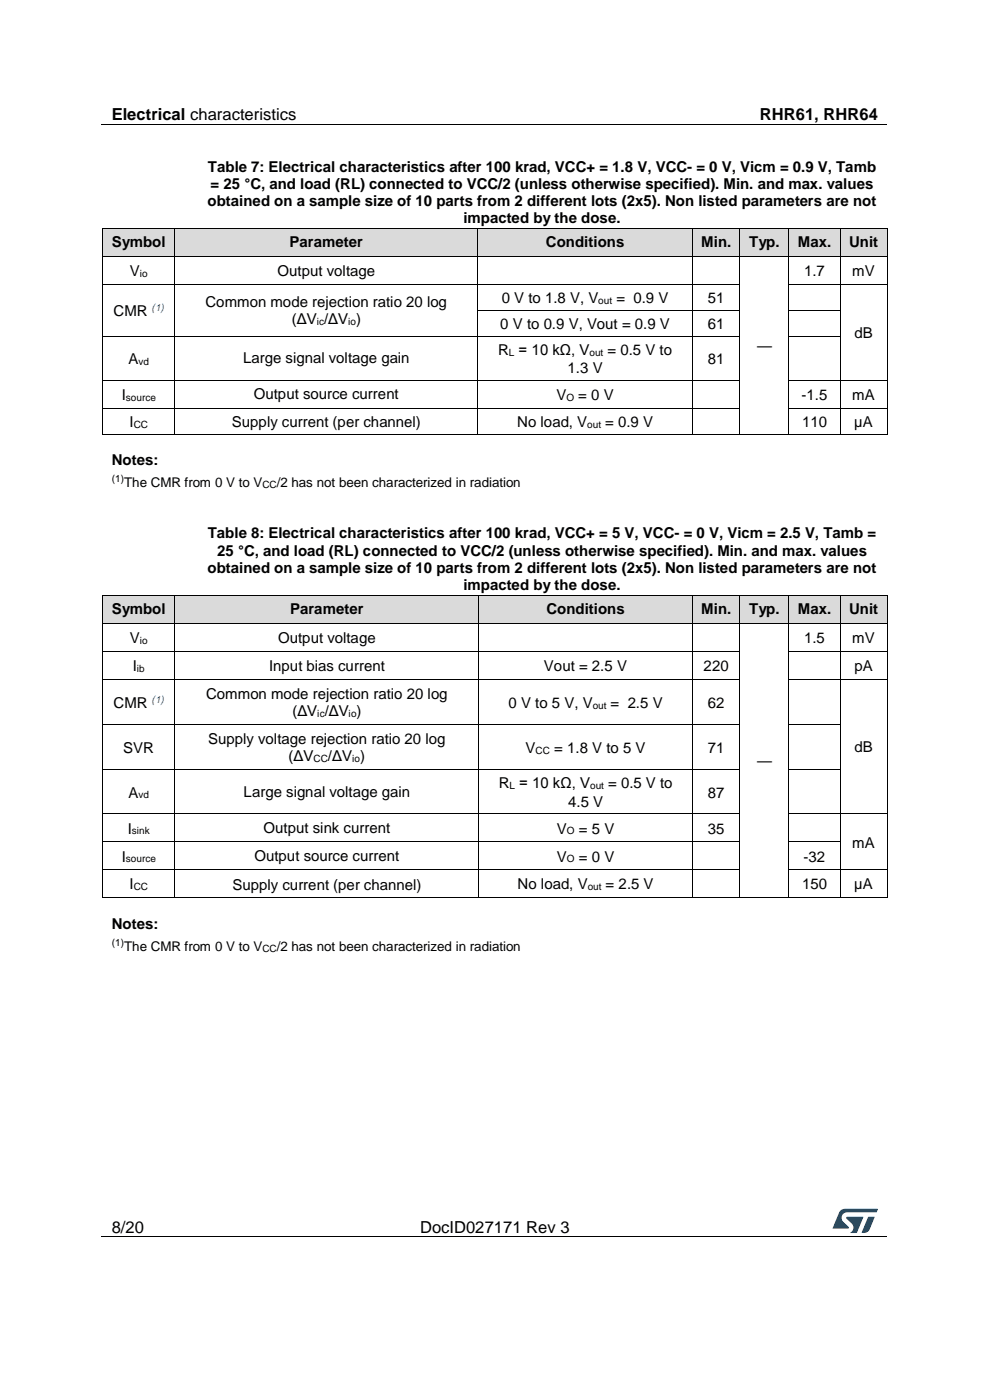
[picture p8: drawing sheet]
<svg xmlns="http://www.w3.org/2000/svg" width="210mm" height="297mm" viewBox="0 0 210 297" stroke-linecap="round" stroke-linejoin="round" font-family="sans-serif">
<path d="M21.5 26.5h166.7" fill="none" stroke="#000" stroke-width=".21"/>
<path d="M105 26.4h.2v.1h-.2z" fill="#000"/>
<g fill="#dadada">
<path d="M21.8 48.6h15.2v5.7h-15.2z" fill-rule="evenodd"/>
<path d="M37.1 48.6h64.2v5.7h-64.2z" fill-rule="evenodd"/>
<path d="M101.4 48.6h45.4v5.7h-45.4z" fill-rule="evenodd"/>
<path d="M146.9 48.6h10.1v5.7h-10.1z" fill-rule="evenodd"/>
<path d="M157.1 48.6h10.2v5.7h-10.2z" fill-rule="evenodd"/>
<path d="M167.4 48.6h10.8v5.7h-10.8z" fill-rule="evenodd"/>
<path d="M178.3 48.6h9.9v5.7h-9.9z" fill-rule="evenodd"/>
</g>
<g fill="#dadada">
<path d="M23.7 48.6h11.5v5.7h-11.5z"/>
<path d="M39 48.6h60.5v5.7h-60.5z"/>
<path d="M103.3 48.6h41.6v5.7h-41.6z"/>
<path d="M148.8 48.6h6.3v5.7h-6.3z"/>
<path d="M158.9 48.6h6.5v5.7h-6.5z"/>
<path d="M169.2 48.6h7.1v5.7h-7.1z"/>
<path d="M180.1 48.6h6.2v5.7h-6.2z"/>
</g>
<g fill="#000">
<path d="M21.7 54.3h.1v.2h-.1zM21.7 48.5l.1 .1zM21.8 54.3h.2v.2h-.2zM37 54.3h.2v.2h-.2zM37 48.5l.1 .1zM37.2 54.3h.1v.2h-.1zM101.3 54.3h.1v.2h-.1zM101.3 48.5l.1 .1zM101.4 54.3h.2v.2h-.2zM146.7 54.3h.2v.2h-.2zM146.8 48.5l.1 .1zM146.9 54.3h.2v.2h-.2z"/>
<path d="M156.9 54.3h.2v.2h-.2zM156.9 48.5l.1 .1zM157.1 54.3h.1v.2h-.1zM167.3 54.3h.1v.2h-.1zM167.3 48.5l.1 .1zM167.4 54.3h.2v.2h-.2zM178.1 54.3h.2v.2h-.2zM178.2 48.5l.1 .1zM178.3 54.3h.2v.2h-.2zM188.1 54.3h.2v.2h-.2zM188.2 48.5l.1 .1zM21.7 60.3h.1v.2h-.1z"/>
<path d="M21.7 65.7h.1v.2h-.1zM21.7 71.2h.1v.2h-.1zM37 60.3h.2v.2h-.2zM37 65.7h.2v.2h-.2zM37 71.2h.2v.2h-.2zM101.3 60.3h.1v.2h-.1zM101.3 65.7h.1v.2h-.1zM101.3 71.2h.1v.2h-.1zM146.7 60.3h.2v.2h-.2zM146.7 65.7h.2v.2h-.2zM146.7 71.2h.2v.2h-.2zM156.9 60.3h.2v.2h-.2z"/>
<path d="M156.9 65.7h.2v.2h-.2zM156.9 71.2h.2v.2h-.2zM167.3 60.3h.1v.2h-.1zM167.3 65.7h.1v.2h-.1zM167.3 71.2h.1v.2h-.1zM178.1 60.3h.2v.2h-.2zM178.1 65.7h.2v.2h-.2zM178.1 71.2h.2v.2h-.2zM188.1 60.3h.2v.2h-.2zM188.1 65.7h.2v.2h-.2zM188.1 71.2h.2v.2h-.2zM21.7 80.6h.1v.1h-.1z"/>
<path d="M21.7 86.5h.1v.2h-.1zM21.7 92h.1v.2h-.1zM37 80.6h.2v.1h-.2zM37 86.5h.2v.2h-.2zM37 92h.2v.2h-.2zM101.3 80.6h.1v.1h-.1zM101.3 86.5h.1v.2h-.1zM101.3 92h.1v.2h-.1zM146.7 80.6h.2v.1h-.2zM146.7 86.5h.2v.2h-.2zM146.7 92h.2v.2h-.2zM156.9 80.6h.2v.1h-.2z"/>
<path d="M156.9 86.5h.2v.2h-.2zM156.9 92h.2v.2h-.2zM167.3 80.6h.1v.1h-.1zM167.3 86.5h.1v.2h-.1zM167.3 92h.1v.2h-.1zM178.1 80.6h.2v.1h-.2zM178.1 86.5h.2v.2h-.2zM178.1 92h.2v.2h-.2zM188.1 80.6h.2v.1h-.2zM188.1 86.5h.2v.2h-.2zM188.1 92h.2v.2h-.2z"/>
</g>
<g fill="none" stroke="#000" stroke-width=".21">
<path d="M21.8 54.5v5.8M21.8 48.6v5.7M21.8 48.5h15.2M22 54.4h15M37.1 48.6v5.7M37.1 54.5v5.8M37.1 48.5h64.2M37.3 54.4h64M101.3 48.6v5.7M101.3 54.5v5.8M101.4 48.5h45.4M101.6 54.4h45.1"/>
<path d="M146.8 48.6v5.7M146.8 54.5v5.8M146.9 48.5h10M147.1 54.4h9.8M157 48.6v5.7M157 54.5v5.8M157 48.5h10.3M157.2 54.4h10.1M167.3 48.6v5.7M167.3 54.5v5.8M167.4 48.5h10.8M167.6 54.4h10.5"/>
<path d="M178.2 48.6v5.7M178.2 54.5v5.8M178.3 48.5h9.9M178.5 54.4h9.6M188.2 48.6v5.7M188.2 54.5v5.8M21.8 60.5v5.2M21.8 65.9v5.3M21.8 71.4v9.2M21.8 60.4h15.2M21.8 71.3h15.2M37.1 60.5v5.2"/>
<path d="M37.1 65.9v5.3M37.1 71.4v9.2M37.2 60.4h64.1M37.2 71.3h64.1M101.3 60.5v5.2M101.3 65.9v5.3M101.3 71.4v9.2M101.4 60.4h45.3M101.4 65.8h45.3M101.4 71.3h45.3M146.8 60.5v5.2M146.8 65.9v5.3"/>
<path d="M146.8 71.4v9.2M146.9 60.4h10M146.9 65.8h10M146.9 71.3h10M157 60.5v5.2M157 65.9v5.3M157 71.4v9.2M167.3 60.5v5.2M167.3 65.9v5.3M167.3 71.4v9.2M167.4 60.4h10.7M167.4 65.8h10.7"/>
<path d="M167.4 71.3h10.7M178.2 60.5v5.2M178.2 65.9v5.3M178.2 71.4v9.2M178.3 60.4h9.8M188.2 60.5v5.2M188.2 65.9v5.3M188.2 71.4v9.2M21.8 80.7v5.8M21.8 86.7v5.3M21.8 80.6h15.2M21.8 86.6h15.2"/>
<path d="M21.8 92.1h15.2M37.1 80.7v5.8M37.1 86.7v5.3M37.2 80.6h64.1M37.2 86.6h64.1M37.2 92.1h64.1M101.3 80.7v5.8M101.3 86.7v5.3M101.4 80.6h45.3M101.4 86.6h45.3M101.4 92.1h45.3M146.8 80.7v5.8"/>
<path d="M146.8 86.7v5.3M146.9 80.6h10M146.9 86.6h10M146.9 92.1h10M157 80.7v5.8M157 86.7v5.3M157.1 92.1h10.2M167.3 80.7v5.8M167.3 86.7v5.3M167.4 80.6h10.7M167.4 86.6h10.7M167.4 92.1h10.7"/>
<path d="M178.2 80.7v5.8M178.2 86.7v5.3M178.3 80.6h9.8M178.3 86.6h9.8M178.3 92.1h9.8M188.2 80.7v5.8M188.2 86.7v5.3"/>
</g>
<g fill="#dadada">
<path d="M21.8 126.4h15.2v5.7h-15.2z" fill-rule="evenodd"/>
<path d="M37.1 126.4h64.5v5.7h-64.5z" fill-rule="evenodd"/>
<path d="M101.6 126.4h45.2v5.7h-45.2z" fill-rule="evenodd"/>
<path d="M146.9 126.4h10.1v5.7h-10.1z" fill-rule="evenodd"/>
<path d="M157.1 126.4h10.2v5.7h-10.2z" fill-rule="evenodd"/>
<path d="M167.4 126.4h10.8v5.7h-10.8z" fill-rule="evenodd"/>
<path d="M178.3 126.4h9.9v5.7h-9.9z" fill-rule="evenodd"/>
</g>
<g fill="#dadada">
<path d="M23.7 126.4h11.5v5.7h-11.5z"/>
<path d="M39 126.4h60.7v5.7h-60.7z"/>
<path d="M103.5 126.4h41.4v5.7h-41.4z"/>
<path d="M148.8 126.4h6.3v5.7h-6.3z"/>
<path d="M158.9 126.4h6.5v5.7h-6.5z"/>
<path d="M169.2 126.4h7.1v5.7h-7.1z"/>
<path d="M180.1 126.4h6.2v5.7h-6.2z"/>
</g>
<g fill="#000">
<path d="M21.7 132.1h.1v.2h-.1zM21.7 138.1h.1v.2h-.1zM21.7 126.3l.1 .1zM21.8 132.1h.2v.2h-.2zM37 132.1h.2v.2h-.2zM37 138.1h.2v.2h-.2zM37 126.3l.1 .1zM37.2 132.1h.1v.2h-.1zM101.5 132.1h.2v.2h-.2zM101.5 138.1h.2v.2h-.2zM101.6 126.3v.1zM101.7 132.1h.2v.2h-.2z"/>
<path d="M146.7 132.1h.2v.2h-.2zM146.7 138.1h.2v.2h-.2zM146.8 126.3l.1 .1zM146.9 132.1h.2v.2h-.2zM156.9 132.1h.2v.2h-.2zM156.9 138.1h.2v.2h-.2zM156.9 126.3l.1 .1zM157.1 132.1h.1v.2h-.1zM167.3 132.1h.1v.2h-.1zM167.3 138.1h.1v.2h-.1zM167.3 126.3l.1 .1zM167.4 132.1h.2v.2h-.2z"/>
<path d="M178.1 132.1h.2v.2h-.2zM178.1 138.1h.2v.2h-.2zM178.2 126.3l.1 .1zM178.3 132.1h.2v.2h-.2zM188.1 132.1h.2v.2h-.2zM188.1 138.1h.2v.2h-.2zM188.2 126.3l.1 .1zM21.7 144h.1v.2h-.1zM21.7 153.6h.1v.2h-.1zM37 144h.2v.2h-.2zM37 153.6h.2v.2h-.2zM101.5 144h.2v.2h-.2z"/>
<path d="M101.5 153.6h.2v.2h-.2zM146.7 144h.2v.2h-.2zM146.7 153.6h.2v.2h-.2zM156.9 144h.2v.2h-.2zM156.9 153.6h.2v.2h-.2zM167.3 144h.1v.2h-.1zM167.3 153.6h.1v.2h-.1zM178.1 144h.2v.2h-.2zM178.1 153.6h.2v.2h-.2zM188.1 144h.2v.2h-.2zM188.1 153.6h.2v.2h-.2zM21.7 163.2h.1v.2h-.1z"/>
<path d="M21.7 172.6h.1v.1h-.1zM21.7 178.5h.1v.1h-.1zM37 163.2h.2v.2h-.2zM37 172.6h.2v.1h-.2zM37 178.5h.2v.1h-.2zM101.5 163.2h.2v.2h-.2zM101.5 172.6h.2v.1h-.2zM101.5 178.5h.2v.1h-.2zM146.7 163.2h.2v.2h-.2zM146.7 172.6h.2v.1h-.2zM146.7 178.5h.2v.1h-.2zM156.9 163.2h.2v.2h-.2z"/>
<path d="M156.9 172.6h.2v.1h-.2zM156.9 178.5h.2v.1h-.2zM167.3 163.2h.1v.2h-.1zM167.3 172.6h.1v.1h-.1zM167.3 178.5h.1v.1h-.1zM178.1 163.2h.2v.2h-.2zM178.1 172.6h.2v.1h-.2zM178.1 178.5h.2v.1h-.2zM188.1 163.2h.2v.2h-.2zM188.1 172.6h.2v.1h-.2zM188.1 178.5h.2v.1h-.2zM21.7 184.4h.1v.2h-.1z"/>
<path d="M21.7 190.4h.1v.1h-.1zM37 184.4h.2v.2h-.2zM37 190.4h.2v.1h-.2zM101.5 184.4h.2v.2h-.2zM101.5 190.4h.2v.1h-.2zM146.7 184.4h.2v.2h-.2zM146.7 190.4h.2v.1h-.2zM156.9 184.4h.2v.2h-.2zM156.9 190.4h.2v.1h-.2zM167.3 184.4h.1v.2h-.1zM167.3 190.4h.1v.1h-.1zM178.1 184.4h.2v.2h-.2z"/>
<path d="M178.1 190.4h.2v.1h-.2zM188.1 184.4h.2v.2h-.2zM188.1 190.4h.2v.1h-.2zM61.6 262.3h.1v.2h-.1zM148 262.3h.1v.2h-.1z"/>
</g>
<g fill="none" stroke="#000" stroke-width=".21">
<path d="M21.8 132.3v5.8M21.8 138.3v5.7M21.8 126.4v5.7M21.8 126.3h15.2M21.8 138.2h15.2M22 132.2h15M37.1 126.4v5.7M37.1 132.3v5.8M37.1 138.3v5.7M37.1 126.3h64.5M37.2 138.2h64.3M37.3 132.2h64.2"/>
<path d="M101.6 126.4v5.7M101.6 132.3v5.8M101.6 138.3v5.7M101.6 126.3h45.2M101.7 138.2h45M101.9 132.2h44.8M146.8 126.4v5.7M146.8 132.3v5.8M146.8 138.3v5.7M146.9 126.3h10M146.9 138.2h10M147.1 132.2h9.8"/>
<path d="M157 126.4v5.7M157 132.3v5.8M157 138.3v5.7M157 126.3h10.3M157.2 132.2h10.1M167.3 126.4v5.7M167.3 132.3v5.8M167.3 138.3v5.7M167.4 126.3h10.8M167.4 138.2h10.7M167.6 132.2h10.5M178.2 126.4v5.7"/>
<path d="M178.2 132.3v5.8M178.2 138.3v5.7M178.3 126.3h9.9M178.3 138.2h9.8M178.5 132.2h9.6M188.2 126.4v5.7M188.2 132.3v5.8M188.2 138.3v5.7M21.8 144.2v9.4M21.8 153.8v9.4M21.8 144.1h15.2M21.8 153.7h15.2"/>
<path d="M37.1 144.2v9.4M37.1 153.8v9.4M37.2 144.1h64.3M37.2 153.7h64.3M101.6 144.2v9.4M101.6 153.8v9.4M101.7 144.1h45M101.7 153.7h45M146.8 144.2v9.4M146.8 153.8v9.4M146.9 144.1h10M146.9 153.7h10"/>
<path d="M157 144.2v9.4M157 153.8v9.4M167.3 144.2v9.4M167.3 153.8v9.4M167.4 144.1h10.7M167.4 153.7h10.7M178.2 144.2v9.4M178.2 153.8v9.4M178.3 144.1h9.8M188.2 144.2v9.4M188.2 153.8v9.4M21.8 163.4v9.2"/>
<path d="M21.8 172.7v5.8M21.8 178.6v5.8M21.8 163.3h15.2M21.8 172.6h15.2M21.8 178.6h15.2M37.1 163.4v9.2M37.1 172.7v5.8M37.1 178.6v5.8M37.2 163.3h64.3M37.2 172.6h64.3M37.2 178.6h64.3M101.6 163.4v9.2"/>
<path d="M101.6 172.7v5.8M101.6 178.6v5.8M101.7 163.3h45M101.7 172.6h45M101.7 178.6h45M146.8 163.4v9.2M146.8 172.7v5.8M146.8 178.6v5.8M146.9 163.3h10M146.9 172.6h10M146.9 178.6h10M157 163.4v9.2"/>
<path d="M157 172.7v5.8M157 178.6v5.8M167.3 163.4v9.2M167.3 172.7v5.8M167.3 178.6v5.8M167.4 163.3h10.7M167.4 172.6h10.7M167.4 178.6h10.7M178.2 163.4v9.2M178.2 172.7v5.8M178.2 178.6v5.8M178.3 172.6h9.8"/>
<path d="M188.2 163.4v9.2M188.2 172.7v5.8M188.2 178.6v5.8M21.8 184.6v5.8M21.8 184.5h15.2M21.8 190.5h15.2M37.1 184.6v5.8M37.2 184.5h64.3M37.2 190.5h64.3M101.6 184.6v5.8M101.7 184.5h45M101.7 190.5h45"/>
<path d="M146.8 184.6v5.8M146.9 184.5h10M146.9 190.5h10M157 184.6v5.8M157.1 190.5h10.2M167.3 184.6v5.8M167.4 184.5h10.7M167.4 190.5h10.7M178.2 184.6v5.8M178.3 184.5h9.8M178.3 190.5h9.8M188.2 184.6v5.8"/>
<path d="M21.5 262.4h166.7"/>
</g>
<g fill="#005288">
<path d="M178.2 256.9l.6-.4h.4h7l-.3 .7h-6.1a1.18 1.18 0 0 0-1.2 .7 1.18 1.18 0 0 0 .2 1.3l1.2 1.1v.3h-3.3z"/>
<path d="M184.2 258.2h1.3l-1 2.6a1.31 1.31 0 0 1-1.7 .7z"/>
<path d="M179.6 258.2h3.6l-1.5 3.4h-1.4a1.29 1.29 0 0 0 .4-2l-1.1-1.1z"/>
</g>
<g font-size="3.5">
<text x="23.7" y="25.5">Electrical characteristics</text>
<text x="161.2" y="25.5">RHR61, RHR64</text>
<text x="23.7" y="261.5">8/20</text>
<text x="89.1" y="261.5">DocID027171 Rev 3</text>
</g>
<g font-size="3.2">
<text x="44.1" y="36.4">Table 7: Electrical characteristics after 100 krad, VCC+ = 1.8 V, VCC- = 0 V, Vicm = 0.9 V, Tamb</text>
<text x="44.7" y="40">= 25 °C, and load (RL) connected to VCC/2 (unless otherwise specified). Min. and max. values</text>
<text x="44" y="43.7">obtained on a sample size of 10 parts from 2 different lots (2x5). Non listed parameters are not</text>
<text x="98.3" y="47.3">impacted by the dose.</text>
<text x="23.7" y="52.5">Symbol</text>
<text x="61.4" y="52.5">Parameter</text>
<text x="115.8" y="52.5">Conditions</text>
<text x="148.8" y="52.5">Min.</text>
<text x="158.9" y="52.5">Typ.</text>
<text x="169.2" y="52.5">Max.</text>
<text x="180.1" y="52.5">Unit</text>
<text x="27.6" y="58.6">V</text>
<text x="58.9" y="58.5">Output voltage</text>
<text x="170.6" y="58.6">1.7</text>
<text x="180.8" y="58.6">mV</text>
<text x="43.6" y="65.1">Common mode rejection ratio 20 log</text>
<text x="106.4" y="64.3">0 V to 1.8 V, V</text>
<text x="130.8" y="64.3">= 0.9 V</text>
<text x="150.2" y="64.3">51</text>
<text x="24.1" y="67">CMR</text>
<text x="61.9" y="68.8">(ΔV /ΔV )</text>
<text x="106.1" y="69.8">0 V to 0.9 V, Vout = 0.9 V</text>
<text x="150.2" y="69.8">61</text>
<text x="181.3" y="71.8">dB</text>
<text x="27.3" y="77.2">A</text>
<text x="51.6" y="77.1">Large signal voltage gain</text>
<text x="105.7" y="75.3">R = 10 kΩ, V</text>
<text x="128.9" y="75.3">= 0.5 V to</text>
<text x="150.2" y="77.2">81</text>
<text x="160.6" y="74.5">—</text>
<text x="120.4" y="79.2">1.3 V</text>
<text x="25.8" y="84.9">I</text>
<text x="53.8" y="84.8">Output source current</text>
<text x="118" y="84.9">V</text>
<text x="122.7" y="84.9">= 0 V</text>
<text x="170.1" y="84.9">-1.5</text>
<text x="180.8" y="84.9">mA</text>
<text x="27.5" y="90.6">I</text>
<text x="49.2" y="90.6">Supply current (per channel)</text>
<text x="109.7" y="90.6">No load, V</text>
<text x="128.4" y="90.6">= 0.9 V</text>
<text x="170.1" y="90.6">110</text>
<text x="181.2" y="90.6">µA</text>
<text x="23.7" y="98.6">Notes:</text>
<text x="44.1" y="114.2">Table 8: Electrical characteristics after 100 krad, VCC+ = 5 V, VCC- = 0 V, Vicm = 2.5 V, Tamb =</text>
<text x="46.1" y="117.9">25 °C, and load (RL) connected to VCC/2 (unless otherwise specified). Min. and max. values</text>
<text x="44" y="121.5">obtained on a sample size of 10 parts from 2 different lots (2x5). Non listed parameters are not</text>
<text x="98.3" y="125.1">impacted by the dose.</text>
<text x="23.7" y="130.3">Symbol</text>
<text x="61.6" y="130.3">Parameter</text>
<text x="115.9" y="130.3">Conditions</text>
<text x="148.8" y="130.3">Min.</text>
<text x="158.9" y="130.3">Typ.</text>
<text x="169.2" y="130.3">Max.</text>
<text x="180.1" y="130.3">Unit</text>
<text x="27.6" y="136.4">V</text>
<text x="59" y="136.3">Output voltage</text>
<text x="170.6" y="136.4">1.5</text>
<text x="180.8" y="136.4">mV</text>
<text x="28.2" y="142.4">I</text>
<text x="57.1" y="142.3">Input bias current</text>
<text x="115.4" y="142.4">Vout = 2.5 V</text>
<text x="149.3" y="142.4">220</text>
<text x="181.3" y="142.4">pA</text>
<text x="43.7" y="148.2">Common mode rejection ratio 20 log</text>
<text x="24.1" y="150.1">CMR</text>
<text x="62" y="151.9">(ΔV /ΔV )</text>
<text x="107.9" y="150.2">0 V to 5 V, V</text>
<text x="129.5" y="150.2">= 2.5 V</text>
<text x="150.2" y="150.2">62</text>
<text x="26.2" y="159.8">SVR</text>
<text x="44.2" y="157.8">Supply voltage rejection ratio 20 log</text>
<text x="61.2" y="161.5">(ΔV</text>
<text x="69.6" y="161.5">/ΔV )</text>
<text x="111.5" y="159.8">V</text>
<text x="117.6" y="159.8">= 1.8 V to 5 V</text>
<text x="150.2" y="159.8">71</text>
<text x="181.3" y="159.6">dB</text>
<text x="105.8" y="167.3">R = 10 kΩ, V</text>
<text x="129" y="167.3">= 0.5 V to</text>
<text x="160.6" y="162.6">—</text>
<text x="27.3" y="169.2">A</text>
<text x="51.7" y="169.1">Large signal voltage gain</text>
<text x="120.5" y="171.2">4.5 V</text>
<text x="150.2" y="169.2">87</text>
<text x="27.1" y="176.9">I</text>
<text x="55.9" y="176.7">Output sink current</text>
<text x="118.2" y="176.9">V</text>
<text x="122.8" y="176.9">= 5 V</text>
<text x="150.2" y="176.9">35</text>
<text x="180.8" y="179.8">mA</text>
<text x="25.8" y="182.8">I</text>
<text x="54" y="182.7">Output source current</text>
<text x="118.2" y="182.8">V</text>
<text x="122.8" y="182.8">= 0 V</text>
<text x="170.5" y="182.8">-32</text>
<text x="27.5" y="188.6">I</text>
<text x="49.3" y="188.8">Supply current (per channel)</text>
<text x="109.8" y="188.6">No load, V</text>
<text x="128.5" y="188.6">= 2.5 V</text>
<text x="170.1" y="188.6">150</text>
<text x="181.2" y="188.6">µA</text>
<text x="23.7" y="197">Notes:</text>
</g>
<g font-size="2.8">
<text x="26.3" y="103.4">The CMR from 0 V to V</text>
<text x="58.7" y="103.4">/2 has not been characterized in radiation</text>
<text x="26.3" y="201.8">The CMR from 0 V to V</text>
<text x="58.7" y="201.8">/2 has not been characterized in radiation</text>
</g>
<g font-size="2.1">
<text x="29.7" y="58.8">io</text>
<text x="126.9" y="64.5">out</text>
<text x="67.2" y="69">ic</text>
<text x="73.8" y="69">io</text>
<text x="29.4" y="77.4">vd</text>
<text x="107.9" y="75.4">L</text>
<text x="125.1" y="75.4">out</text>
<text x="26.7" y="85">source</text>
<text x="120.1" y="85">O</text>
<text x="28.4" y="90.7">CC</text>
<text x="124.6" y="90.7">out</text>
<text x="23.7" y="102.3">(1)</text>
<text x="55.7" y="103.5">CC</text>
<text x="29.7" y="136.6">io</text>
<text x="29" y="142.5">ib</text>
<text x="67.3" y="152">ic</text>
<text x="74" y="152">io</text>
<text x="125.7" y="150.3">out</text>
<text x="66.5" y="161.6">CC</text>
<text x="74.7" y="161.6">io</text>
<text x="113.6" y="159.9">CC</text>
<text x="108.1" y="167.4">L</text>
<text x="125.2" y="167.4">out</text>
<text x="29.4" y="169.4">vd</text>
<text x="28" y="177">sink</text>
<text x="120.3" y="177">O</text>
<text x="26.7" y="183">source</text>
<text x="120.3" y="183">O</text>
<text x="28.4" y="188.8">CC</text>
<text x="124.7" y="188.8">out</text>
<text x="23.7" y="200.7">(1)</text>
<text x="55.7" y="202">CC</text>
</g>
<g font-size="2.1" fill="#00f">
<text x="32.2" y="66">(1)</text>
<text x="32.2" y="149.1">(1)</text>
</g>
</svg>
